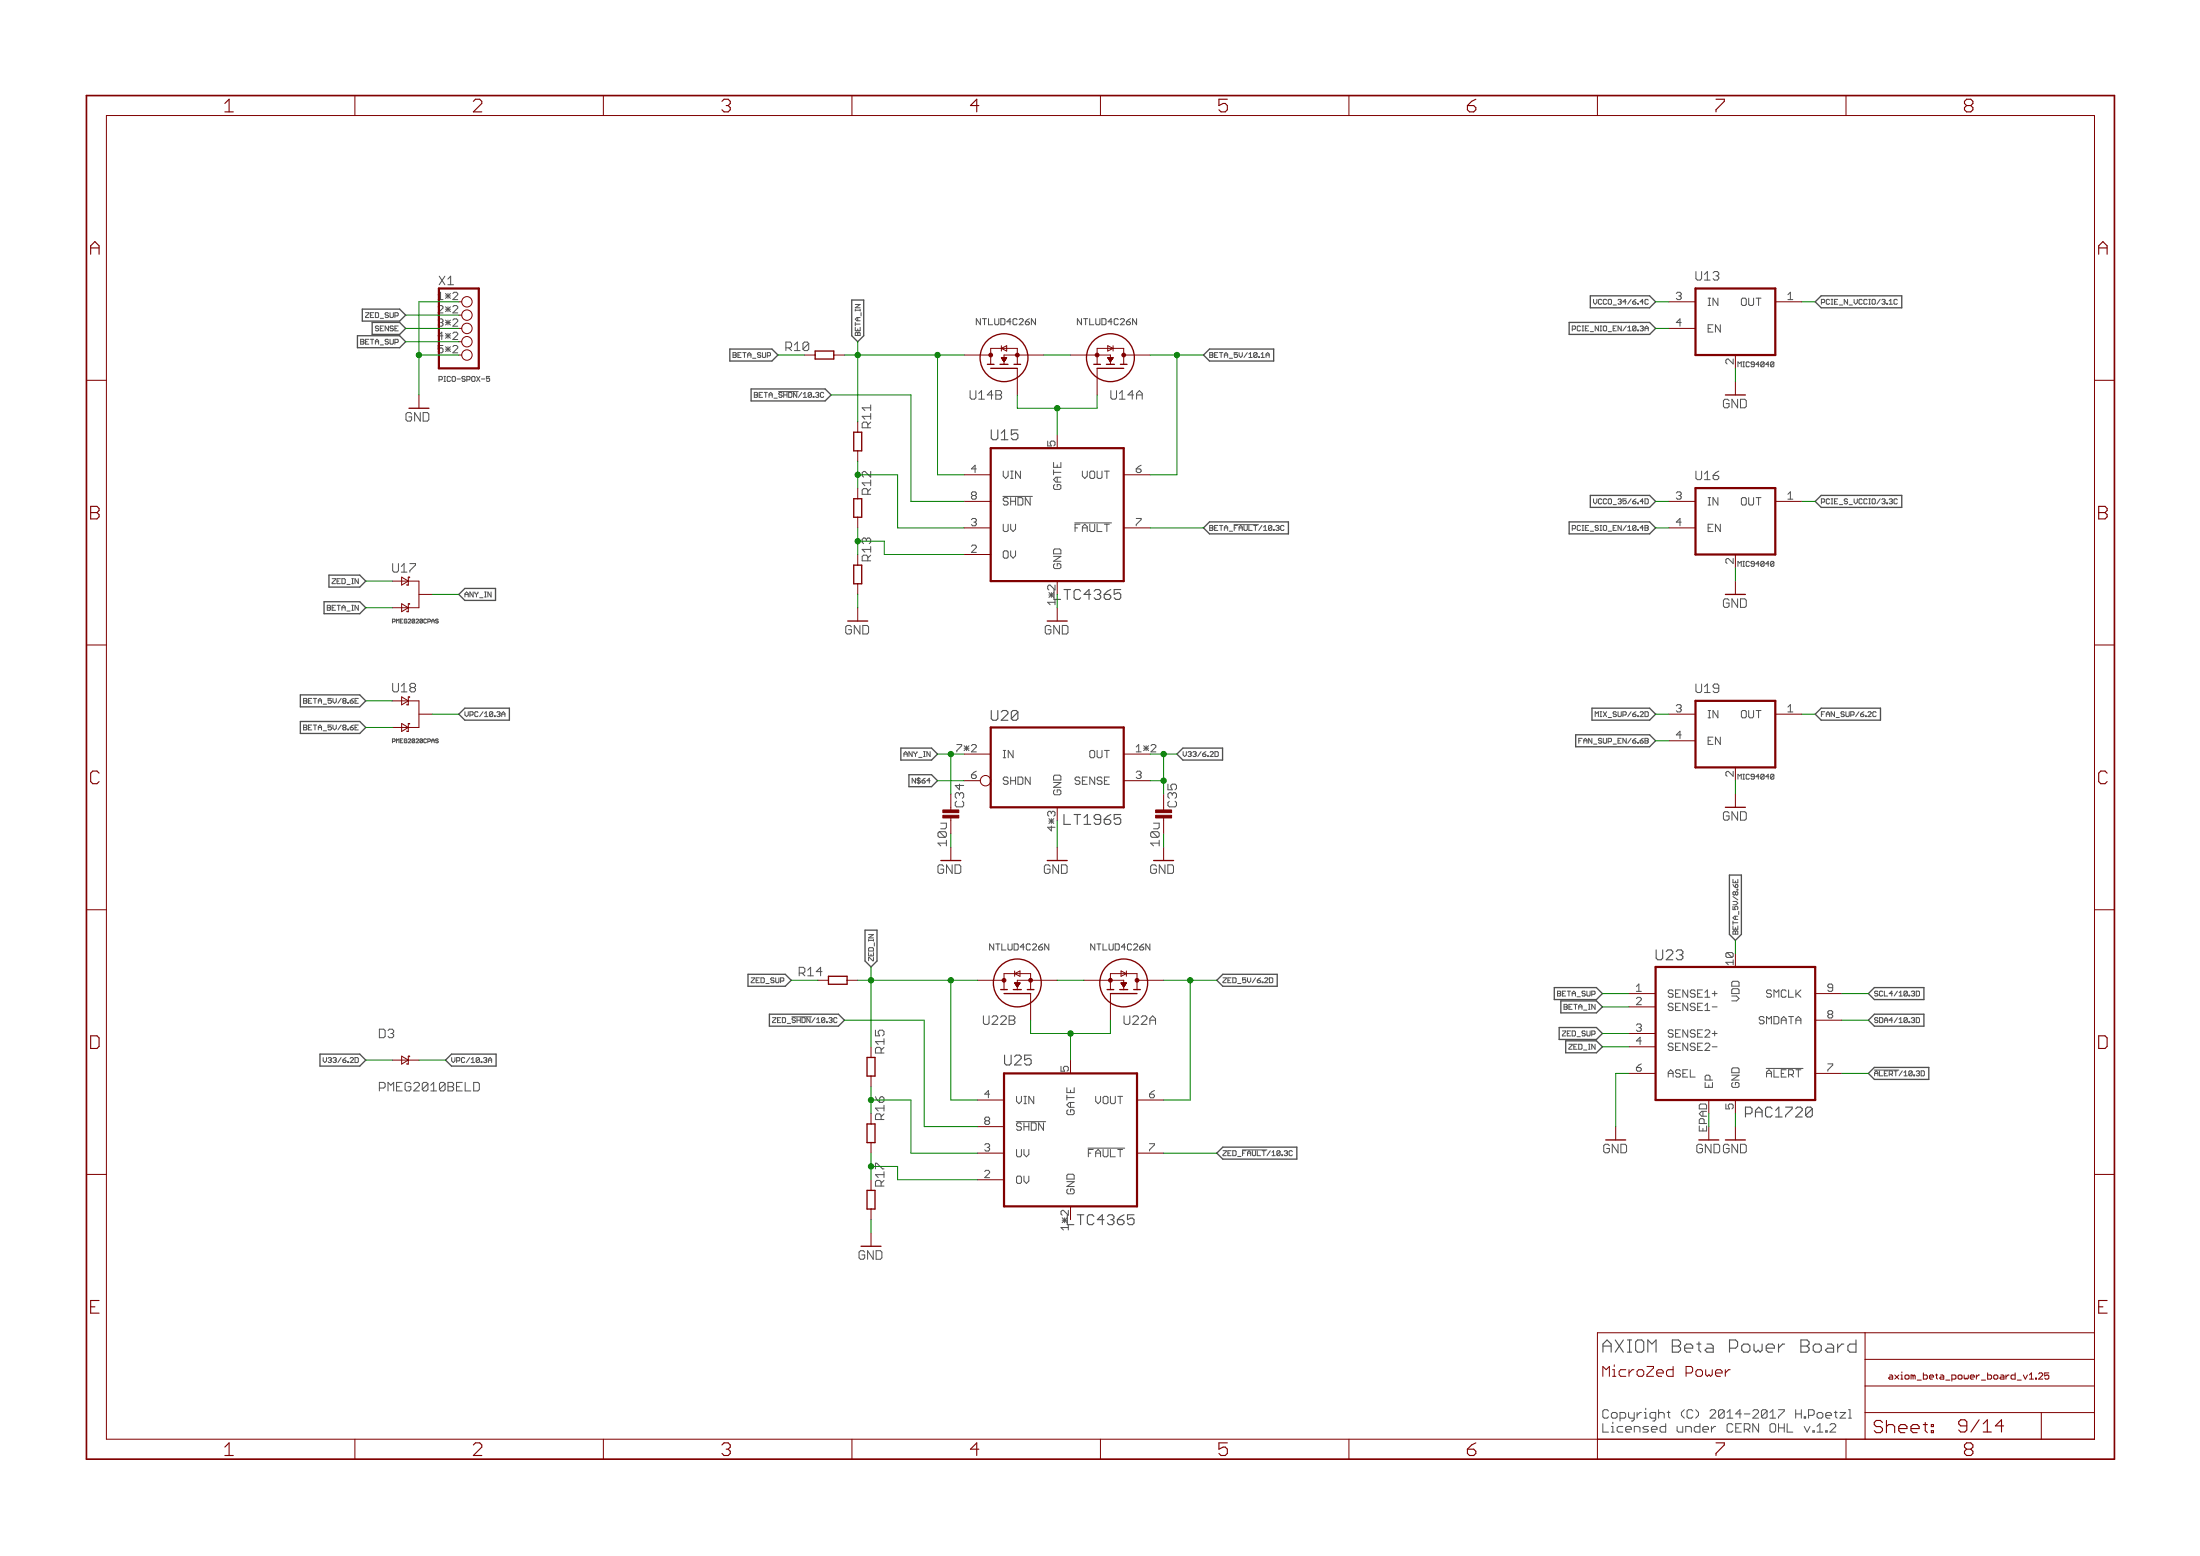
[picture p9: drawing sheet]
<svg xmlns="http://www.w3.org/2000/svg" width="420mm" height="297mm" viewBox="0 0 420 297" stroke-linecap="round" stroke-linejoin="round" font-family="sans-serif">
<path d="M351.7 256.6h.4M354.5 255.8v2.3h-1.2l-.4-.4v-.7l.4-.4h1.2" fill="none" stroke="#505050" stroke-width=".21"/>
<g fill="none" stroke="#505050" stroke-width=".19">
<path d="M361.9 57.1h.3l.2 .2M362.4 57.9l-.2 .2h-.3M92.9 71.9h.6M93.2 72.2l.3 .1v.4l-.1 .1h-.4M148.7 74.8h3.7M185.3 74.6v1.3l.2 .3h.6l.3-.3v-1.3M186.9 76.2h1.1M186.9 75.1l.6-.5v1.6M187.2 60.8v1.2l-.7-1.2v1.2M187.6 60.8h.8M188 60.8v1.2M188.8 60.8v1.2h.8"/>
<path d="M189.6 75.4h-1l.8-.8v1.6M190 60.8v1l.2 .2h.3l.3-.2v-1M190.2 74.6h.8l.3 .2v.3l-.3 .3 .3 .2v.3l-.3 .3h-.8zM190.2 75.4h.8M191.1 60.8h.6l.2 .2v.8l-.2 .2h-.6zM193.1 61.4h-.8l.6-.6v1.2M194.2 61l-.1-.2h-.4l-.2 .2v.8l.2 .2h.4l.1-.2M194.6 61l.2-.2h.4l.2 .2v.2l-.8 .8h.8M195.8 61.4h.6l.2 .4-.2 .2h-.4l-.2-.2zM196.6 60.8l-.8 .6M197.8 60.8v1.2l-.8-1.2v1.2M206.5 60.8v1.2l-.7-1.2v1.2"/>
<path d="M206.9 60.8h.8M207.3 60.8v1.2M208.1 60.8v1.2h.8M209.3 60.8v1l.2 .2h.4l.2-.2v-1M210.4 60.8h.6l.2 .2v.8l-.2 .2h-.6zM212.2 74.6v1.3l.2 .3h.6l.2-.3v-1.3M212.4 61.4h-.8l.6-.6v1.2M213.6 61l-.2-.2h-.4l-.2 .2v.8l.2 .2h.4l.2-.2M213.8 76.2h1.1M213.8 75.1l.5-.5v1.6M214 61l.1-.2h.4l.2 .2v.2l-.7 .8h.7M215.1 61.4h.6l.2 .4-.2 .2h-.4l-.2-.2z"/>
<path d="M215.9 60.8l-.8 .6M216.5 75.4h-1.1l.8-.8v1.6M217.1 60.8v1.2l-.8-1.2v1.2M217.1 76.2v-1.1l.5-.5 .5 .5v1.1M217.1 75.4h1M300.3 62.8h.5l.1-.1v-.3l-.1-.2h-.5v1M191.5 94.8h5.7M205.3 99.8h7M361.9 95.2h.3l.2 .2M362.4 96l-.2 .2h-.3M75 118.7h.3l.2-.4-.5-.1v.7M75 107.6v1.3l.3 .3h.5l.3-.3v-1.3"/>
<path d="M75.7 118.9v-.7l.2 .2 .3-.2v.7M76.5 118.6h.2M76.6 109.2h1.1M76.6 108.1l.6-.5v1.6M76.9 118.2h-.4v.7h.4M77.7 118.3l-.1-.1-.4 .1v.5l.4 .1 .1-.3h-.3M78 118.3l.1-.1 .3 .1-.4 .6h.4M78.3 107.6h1.1v.3l-1.1 1v.3M79.2 118.3l-.1-.1-.4 .1v.5M79.2 118.3l-.1 .6-.4-.1M79.2 118.3l-.5 .5M79.5 118.3l.1-.1 .3 .1-.4 .6h.4"/>
<path d="M80.7 118.3l-.1-.1-.4 .1v.5M80.7 118.3v.5l-.1 .1-.4-.1M80.7 118.3l-.5 .5M81.4 118.3l-.1-.1-.4 .1v.5l.2 .1 .3-.1M81.7 118.7h.4l.1-.4-.5-.1v.7M82.4 118.6h.5M82.4 118.9v-.5l.3-.2 .2 .2v.5M83.7 118.3l-.1-.1-.4 .1 .1 .3 .4 .1-.1 .2-.4-.1M235.7 100.2h4.6M244.8 100.3h.3l.1 .2M245.2 101.1l-.1 .2h-.3M300.3 100.9h.5l.1-.1-.1-.5h-.5v1"/>
<path d="M58 133.8h.5M58 138.9h.5M58.5 133.3h-.5v1h.5M58.5 138.4h-.5v.9h.5M75 130.5v1.3l.3 .3h.5l.3-.3v-1.3M76.6 131l.6-.5v1.6M76.6 132.1h1.1M78.5 131.3l-.2-.3v-.3l.2-.2h.6l.3 .2v.3l-.3 .3M78.5 131.3l-.2 .2v.3l.2 .3h.6l.3-.3v-.3l-.3-.2M78.5 131.3h.6M304.9 136.2l-.2-.3v.9M75 141.5h.3l.2-.3-.5-.1v.7"/>
<path d="M75.7 141.8v-.7l.2 .2 .3-.2v.7M76.5 141.4h.2M76.9 141.1h-.4v.7h.4M77.7 141.2l-.1-.1-.4 .1v.5l.4 .1 .1-.4h-.3M78 141.2l.1-.1 .3 .1-.4 .6h.4M79.2 141.2l-.4-.1-.1 .1v.5M79.2 141.2l-.1 .6-.4-.1M79.2 141.2l-.5 .5M79.5 141.2l.1-.1 .3 .1-.4 .6h.4M80.7 141.2l-.4-.1-.1 .1v.5M80.7 141.2v.5l-.1 .1-.4-.1M80.7 141.2l-.5 .5"/>
<path d="M81.4 141.2l-.1-.1-.4 .1v.5l.2 .1 .3-.1M81.7 141.5l.5-.1-.1-.3h-.4v.7M82.4 141.8v-.5l.3-.2 .2 .2v.5M82.4 141.4h.5M83.7 141.2l-.1-.1-.4 .1 .1 .2 .4 .1-.1 .3-.4-.1M301.5 141.4h.3M302.2 140.9h-.7v1M331 167.9v.6M331.9 167.9v.6M72.5 196.5h.8l.3 .2v1.1l-.3 .3h-.8zM74.1 196.7l.3-.2h.5l.3 .2v.3l-.3 .3M74.6 197.3h.3"/>
<path d="M74.9 197.3l.3 .2v.3l-.3 .3h-.5l-.3-.3M151.2 194.1h3.8M187.8 193.9v1.4l.3 .3h.5l.3-.3v-1.4M189.5 194.2l.2-.3h.6l.2 .3v.3l-1 1.1h1M189.8 180.2v1.2l-.8-1.2v1.2M190.2 180.2h.7M190.6 180.2v1.2M191.1 194.2l.3-.3h.5l.3 .3v.3l-1.1 1.1h1.1M191.3 180.2v1.2h.8M192.5 180.2v1l.2 .2h.4l.2-.2v-1M192.7 193.9h.8l.3 .3v.3l-.3 .3 .3 .2v.3l-.3 .3h-.8zM192.7 194.8h.8"/>
<path d="M193.7 180.2h.6l.2 .2v.8l-.2 .2h-.6zM195.6 180.8h-.8l.6-.6v1.2M196.8 180.4l-.2-.2h-.4l-.2 .2v.8l.2 .2h.4l.2-.2M197.2 180.4l.2-.2h.4l.2 .2v.2l-.8 .8h.8M198.4 180.8h.5l.2 .4-.2 .2h-.4l-.1-.2zM199.1 180.2l-.7 .6M200.3 180.2v1.2l-.8-1.2v1.2M209.1 180.2v1.2l-.8-1.2v1.2M209.5 180.2h.7M209.9 180.2v1.2M210.7 180.2v1.2h.7M211.8 180.2v1l.2 .2h.4l.2-.2v-1"/>
<path d="M213 180.2h.6l.2 .2v.8l-.2 .2h-.6zM214.7 193.9v1.4l.2 .3h.6l.3-.3v-1.4M214.9 180.8h-.7l.5-.6v1.2M216.1 180.4l-.2-.2h-.4l-.2 .2v.8l.2 .2h.4l.2-.2M216.3 194.2l.3-.3h.5l.3 .3v.3l-1.1 1.1h1.1M216.5 180.4l.2-.2h.4l.2 .2v.2l-.8 .8h.8M217.7 180.8h.5l.2 .4-.2 .2h-.4l-.1-.2zM218 194.2l.2-.3h.6l.2 .3v.3l-1 1.1h1M218.4 180.2l-.7 .6M219.6 180.2v1.2l-.8-1.2v1.2M219.6 195.6v-1.1l.5-.6 .6 .6v1.1M219.6 194.8h1.1"/>
<path d="M72.5 207.7h.8l.3-.2v-.6l-.3-.3h-.8v1.7M74.1 208.3v-1.7l.5 .6 .6-.6v1.7M75.7 207.5h.6M76.8 206.6h-1.1v1.7h1.1M78.5 206.9l-.3-.3h-.6l-.2 .3v1.1l.2 .3h.6l.3-.3v-.5h-.6M79 206.9l.3-.3h.5l.3 .3v.3l-1.1 1.1h1.1M81.7 206.9l-.3-.3h-.5l-.3 .3v1.1M81.7 206.9v1.1l-.3 .3h-.5l-.3-.3M81.7 206.9l-1.1 1.1M82.3 208.3h1.1M82.3 207.2l.5-.6v1.7M85 206.9l-.3-.3h-.5l-.3 .3v1.1"/>
<path d="M85 206.9v1.1l-.3 .3h-.5l-.3-.3M85 206.9l-1.1 1.1M85.6 206.6h.8l.2 .3v.3l-.2 .3 .2 .2v.3l-.2 .3h-.8zM85.6 207.5h.8M87.2 207.5h.5M88.3 206.6h-1.1v1.7h1.1M88.8 206.6v1.7h1.1M90.5 206.6h.8l.2 .3v1.1l-.2 .3h-.8zM194.1 214.1h5.6M207.8 219.2h7M237.3 219.5h4.7M246.7 219.7l.1 .1"/>
<path d="M337.3 204h7M358 204.3h4.6M246.8 220.5l-.1 .1M347 272.3l.6-.5v1.6M347 273.4h1.1M348.7 270.5l.3 .2h.5M348.7 269.9l.3-.3h.5l.3 .3v.3h-1.1M348.7 273.1h.3v.3h-.3zM349.5 272l.3-.2h.5l.3 .2v.3l-1.1 1.1h1.1M350.3 269.6h.6M350.6 269.4v1.1l.3 .2M351.4 269.6h1.1l-1.1 1.1h1.1"/>
<path d="M353 270.7h.6M353 269.1h.3v1.6"/>
</g>
<g fill="none" stroke="#505050" stroke-width=".25">
<path d="M69.2 59h7.1l1.2 1.2-1.2 1.1h-7.1zM162.7 57.3h2.3v6.8l-1.2 1.1-1.1-1.1zM303.7 56.5h11.3l1.2 1.1-1.2 1.2h-11.3zM346.7 57.6l1.1-1.1h15.4v2.3h-15.4zM68.3 64.1h8l1.2 1.1-1.2 1.2h-8zM71.1 61.6h5.2l1.2 1.1-1.2 1.1h-5.2zM139.4 66.6h8l1.2 1.2-1.2 1.1h-8zM143.4 74.3h14.2l1.1 1.1-1.1 1.1h-14.2zM229.8 67.8l1.2-1.2h12.2v2.3h-12.2zM299.7 61.6h15.3l1.2 1.1-1.2 1.1h-15.3zM299.7 99.6h15.3l1.2 1.2-1.2 1.1h-15.3zM303.7 94.6h11.3l1.2 1.1-1.2 1.2h-11.3z"/>
<path d="M347.8 94.6h15.4v2.3h-15.4l-1.1-1.2zM61.9 114.9h6.8l1.1 1.1-1.1 1.2h-6.8zM62.8 109.8h5.9l1.1 1.1-1.1 1.2h-5.9zM87.6 113.5l1.2-1.2h5.8v2.3h-5.8zM229.8 100.8l1.2-1.2h15.1v2.3h-15.1zM57.4 132.7h11.3l1.1 1.1-1.1 1.1h-11.3zM57.4 137.7h11.3l1.1 1.2-1.1 1.1h-11.3zM88.8 135.2h8.5v2.3h-8.5l-1.2-1.2zM304 135.2h11l1.2 1.1-1.2 1.2h-11zM347.8 135.2h11.3v2.3h-11.3l-1.1-1.2zM172 142.8h5.9l1.1 1.2-1.1 1.1h-5.9zM173.6 147.9h4.3l1.1 1.1-1.1 1.2h-4.3z"/>
<path d="M225.9 142.8h7.6v2.3h-7.6l-1.1-1.1zM300.9 140.3h14.1l1.2 1.1-1.2 1.2h-14.1zM165.2 177.6h2.3v5.9l-1.2 1.1-1.1-1.1zM330.3 167h2.3v11.4l-1.2 1.1-1.1-1.1zM142.9 186h7.1l1.1 1.1-1.1 1.2h-7.1zM146.9 193.6h13.2l1.2 1.2-1.2 1.1h-13.2zM233.5 186h10.4v2.3h-10.4l-1.1-1.2zM296.8 188.5h8.1l1.1 1.2-1.1 1.1h-8.1zM297.8 196.2h7.1l1.1 1.1-1.1 1.1h-7.1zM298.1 191.1h6.8l1.1 1.1-1.1 1.2h-6.8zM299 198.7h5.9l1.1 1.1-1.1 1.2h-5.9zM356.8 189.7l1.2-1.2h9.4v2.3h-9.4z"/>
<path d="M356.8 194.8l1.2-1.2h9.4v2.3h-9.4zM61.1 201.2h7.6l1.1 1.2-1.1 1.1h-7.6zM85.1 202.4l1.1-1.2h8.5v2.3h-8.5zM356.8 204.9l1.2-1.1h10.4v2.3h-10.4zM232.4 220.1l1.1-1.1h14.2v2.3h-14.2z"/>
</g>
<g fill="none" stroke="#800000" stroke-width=".19">
<path d="M67.8 18.2v3.9M115.2 18.2v3.9M162.7 18.2v3.9M210.2 18.2v3.9M257.6 18.2v3.9M305.1 18.2v3.9M352.6 18.2v3.9M20.3 22.1h379.7v252.6h-379.7zM318.7 57.6h5.1M339 57.6h5.1M16.5 72.6h3.8M80 75.4v2.5"/>
<path d="M153.6 67.8h2.1M159.2 67.8h2.1M184.1 67.8h5.1M189.2 69.6v-3.1h5.1v3.1M191.2 68.3h1.1l-.6 .7zM191.2 66v1M191.2 66.5l1.1-.5v1zM191.3 68.3h.9M191.3 68.4h.9M191.4 68.5h.7M191.4 68.6h.7M191.5 68.6h.5"/>
<path d="M191.5 68.7h.5M191.6 68.7h.3M191.6 68.8h.3M191.6 68.9h.3M191.7 68.9h.1M191.7 69h.1M194.3 70.3v5.1M199.4 67.8h-7.7v1.8M204.4 67.8h7.7v1.8M209.5 69.6v-3.1h5.1v3.1M209.5 70.3v5.1M211.6 66l1 .5-1 .5z"/>
<path d="M211.6 68.3h1l-.5 .7zM211.6 68.3h1M211.6 68.4h.9M211.7 68.5h.7M211.8 68.6h.6M211.8 68.6h.5M211.8 68.7h.5M211.9 68.7h.4M211.9 68.8h.3M212 68.9h.2M212 68.9h.1M212 69h.1"/>
<path d="M212.1 69h.1M212.6 66v1M214.6 67.8h5.1M318.7 62.7h5.1M331.4 67.8v2.5M331.4 72.9v2.5M400 72.6h3.8M163.8 80.5v2M163.8 86.1v2M163.8 93.2v2M163.8 98.7v2.1M184.1 95.7h5.1"/>
<path d="M184.1 90.6h5.1M201.9 83v2.6M214.6 90.6h5.1M318.7 95.7h5.1M339 95.7h5.1M74.9 110.9h5.1v5.1h-5.1M76.7 115.3l1.3 .7-1.3 .8zM76.7 110.2l1.3 .7-1.3 .8zM78.2 110.3v-.1h-.2v1.5h-.3v-.1M78.2 115.4v-.1h-.2v1.5h-.3v-.2M80 113.5h2.5M163.8 105.9v2"/>
<path d="M163.8 111.4v2.1M163.8 116v2.6M184.1 100.8h5.1M184.1 105.9h5.1M201.9 116v2.6M214.6 100.8h5.1M318.7 100.8h5.1M331.4 105.9v2.5M331.4 110.9v2.6M16.5 123.1h3.8M74.9 133.8h5.1v5.1h-5.1M76.7 133l1.3 .8-1.3 .8z"/>
<path d="M76.7 138.1l1.3 .8-1.3 .7zM78.2 133.2v-.2h-.2v1.6h-.3v-.2M78.2 138.2v-.1h-.2v1.5h-.3v-.1M80 136.3h2.5M318.7 136.3h5.1M339 136.3h5.1M400 123.1h3.8M184.1 144h5.1M184.1 149h3.1M214.6 144h5.1M214.6 149h5.1M318.7 141.4h5.1"/>
<path d="M331.4 146.5v2.5M331.4 151.6v2.5M16.5 173.7h3.8M181.6 161.7v2.6M201.9 161.7v2.6M222.2 161.7v2.6M400 173.7h3.8M156.2 187.1h2M161.8 187.1h2M166.3 199.8v2.1M186.7 187.1h5M191.7 188.9v-3h5.1v3"/>
<path d="M193.8 187.6h1l-.5 .8zM193.8 185.4v1M193.8 185.9l1-.5v1zM193.8 187.7h1M193.8 187.7h.9M193.9 187.8h.8M193.9 187.9h.7M194 187.9h.6M194 188h.6M194.1 188.1h.4M194.1 188.2h.4M194.1 188.2h.3"/>
<path d="M194.2 188.3h.2M194.2 188.3h.1M194.3 188.4h.1M196.8 189.7v5.1M201.9 187.1h-7.6v1.8M207 187.1h7.6v1.8M212.1 188.9v-3h5v3M212.1 189.7v5.1M214.1 185.4l1 .5-1 .5zM214.1 187.6h1l-.5 .8zM214.2 187.8h.8M214.3 188h.6"/>
<path d="M214.4 188.1h.4M214.4 188.2h.4M214.5 188.2h.2M214.5 188.3h.2M214.6 188.3h.1M214.6 188.4h.1M214.7 188.3h-.2M214.8 188.1h-.4M214.9 187.9h-.6M215 187.9h-.8M215.1 187.7h-.9M215.1 187.7h-1"/>
<path d="M215.1 185.4v1M217.1 187.1h5.1M311.1 189.7h5.1M311.1 192.2h5.1M311.1 197.3h5.1M311.1 199.8h5.1M346.7 189.7h5M346.7 194.8h5M74.9 202.4h5.1M76.7 201.6l1.3 .8-1.3 .7zM78.2 201.7v-.1h-.2v1.5h-.3v-.1M166.3 205.4v2.1"/>
<path d="M166.3 212.5v2.1M166.3 218.1v2M186.7 215.1h5M186.7 210h5M204.4 202.4v2.5M217.1 210h5.1M308.6 215.1v2.5M311.1 204.9h5.1M326.3 215.1v2.5M331.4 210v2.5M331.4 215.1v2.5M346.7 204.9h5"/>
<path d="M16.5 224.2h3.8M166.3 225.2v2M166.3 230.8v2M166.3 235.4v2.5M186.7 220.1h5M186.7 225.2h5M217.1 220.1h5.1M400 224.2h3.8M356.2 254.4v20.3M356.2 259.5h43.8M400 254.4h-94.9v24.2M67.8 274.7v3.9"/>
<path d="M115.2 274.7v3.9M162.7 274.7v3.9M210.2 274.7v3.9M257.6 274.7v3.9M330.4 261.5h-.3l-.6 .6M352.6 274.7v3.9M356.2 269.7h43.8M356.2 264.6h43.8M389.5 262.1h.4l.2 .4-.8 .8h.8M389.8 269.7v5M391.3 262.1h-.8v.6l.4-.2 .4 .2v.4l-.2 .2h-.4l-.2-.2"/>
<circle cx="89.2" cy="57.6" r=".99"/>
<circle cx="89.2" cy="60.2" r=".99"/>
<circle cx="89.2" cy="62.7" r=".99"/>
<circle cx="89.2" cy="65.2" r=".99"/>
<circle cx="89.2" cy="67.8" r=".99"/>
<circle cx="188.2" cy="149" r=".99"/>
</g>
<path d="M83.8 55.1h7.6v15.2h-7.6zM323.8 55.1h15.2v12.7h-15.2zM189.2 85.6h25.4v25.3h-25.4zM323.8 93.2h15.2v12.7h-15.2zM189.2 138.9h25.4v15.2h-25.4zM323.8 133.8h15.2v12.7h-15.2zM316.2 184.6h30.5v25.4h-30.5zM191.7 204.9h25.4v25.4h-25.4z" fill="none" stroke="#800000" stroke-width=".42"/>
<path d="M359.5 271.5l-.4-.3h-.8l-.4 .3v.4l.4 .4h.8l.4 .4v.4l-.4 .4h-.8l-.4-.4M360.3 271.2v2.3M360.3 272.3l.4-.4h.8l.3 .4v1.2M362.6 272.7h1.6v-.4l-.4-.4h-.8l-.4 .4v.8l.4 .4h.8M365 272.7h1.5v-.4l-.4-.4h-.7l-.4 .4v.8l.4 .4h.7M367.3 271.9h.8M367.7 271.5v1.6l.4 .4M368.9 271.9h.4v.4h-.4zM368.9 273.1h.4v.4h-.4z" fill="none" stroke="#800000" stroke-width=".21"/>
<path d="M16.5 18.2h387.3v260.4h-387.3z" fill="none" stroke="#800000" stroke-width=".32"/>
<g fill="none" stroke="#800000" stroke-width=".25">
<path d="M155.7 67h3.5v1.5h-3.5zM188.6 69.6h1.2M189.2 70.3h5.1M191 69.6h1.5M193.7 69.6h1.2M208.9 69.6h1.3M209.5 70.3h5.1M211.3 69.6h1.5M214 69.6h1.2M163 82.5h1.6v3.6h-1.6zM163 95.2h1.6v3.5h-1.6zM163 107.9h1.6v3.5h-1.6z"/>
<path d="M158.2 186.4h3.6v1.5h-3.6zM191.1 188.9h1.3M191.7 189.7h5.1M193.5 188.9h1.6M196.2 188.9h1.3M211.4 188.9h1.3M212.1 189.7h5M213.8 188.9h1.6M216.5 188.9h1.3M165.6 201.9h1.5v3.5h-1.5zM165.6 214.6h1.5v3.5h-1.5zM165.6 227.2h1.5v3.6h-1.5z"/>
<circle cx="191.7" cy="68.3" r="4.6"/>
<circle cx="212.1" cy="68.3" r="4.6"/>
<circle cx="194.3" cy="187.6" r="4.6"/>
<circle cx="214.6" cy="187.6" r="4.6"/>
</g>
<g fill="#800000" stroke="#800000" stroke-width=".19">
<circle cx="209.5" cy="67.8" r=".36"/>
<circle cx="214.6" cy="67.8" r=".36"/>
<circle cx="194.3" cy="67.8" r=".36"/>
<circle cx="189.2" cy="67.8" r=".36"/>
<circle cx="212.1" cy="187.1" r=".36"/>
<circle cx="217.1" cy="187.1" r=".36"/>
<circle cx="196.8" cy="187.1" r=".36"/>
<circle cx="191.7" cy="187.1" r=".36"/>
</g>
<g fill="#800000" stroke="#800000" stroke-width=".19">
<path d="M180.1 155.6h3v.5h-3z"/>
<path d="M180.1 154.6h3v.5h-3z"/>
<path d="M220.7 155.6h3.1v.5h-3.1z"/>
<path d="M220.7 154.6h3.1v.5h-3.1z"/>
</g>
<g fill="none" stroke="#008000" stroke-width=".19">
<path d="M87.6 57.6h-7.6v17.8M316.2 57.6h2.5M344.1 57.6h2.6M77.5 62.7h10.1M77.5 65.2h10.1M77.5 60.2h10.1M80 67.8h7.6M148.6 67.8h5M158.7 75.4h15.3v20.3h10.1M161.3 67.8h22.8M163.8 65.2v15.3M179 67.8v22.8h5.1"/>
<path d="M194.3 75.4v2.5h15.2v-2.5M199.4 67.8h5M201.9 77.9v5.1M219.7 67.8h10.1M224.8 67.8v22.8h-5.1M316.2 62.7h2.5M331.4 70.3v2.6M163.8 88.1v2.5h7.6v10.2h12.7M316.2 95.7h2.5M344.1 95.7h2.6M69.8 116h5.1M69.8 110.9h5.1"/>
<path d="M82.5 113.5h5.1M163.8 100.8v2.5h5.1v2.6h15.2M163.8 113.5v2.5M201.9 113.5v2.5M219.7 100.8h10.1M316.2 100.8h2.5M331.4 108.4v2.5M69.8 133.8h5.1M69.8 138.9h5.1M82.5 136.3h5.1M316.2 136.3h2.5M344.1 136.3h2.6"/>
<path d="M179 144h5.1M179 149h5.1M181.6 144v7.6M201.9 156.7v5M219.7 144h5.1M222.2 144v5h-2.5M316.2 141.4h2.5M331.4 149v2.6M331.4 179.5v2.6M151.1 187.1h5.1M161.3 194.8h15.2v20.3h10.2M163.8 187.1h22.9"/>
<path d="M166.3 184.6v15.2M181.6 187.1v22.9h5.1M196.8 194.8v2.5h15.3v-2.5M201.9 187.1h5.1M204.4 197.3v5.1M222.2 187.1h10.2M227.3 187.1v22.9h-5.1M306 189.7h5.1M306 197.3h5.1M306 192.2h5.1M306 199.8h5.1M351.7 189.7h5.1"/>
<path d="M351.7 194.8h5.1M69.8 202.4h5.1M80 202.4h5.1M166.3 207.5v2.5h7.7v10.1h12.7M311.1 204.9h-2.5v10.2M331.4 212.5v2.6M351.7 204.9h5.1M166.3 220.1v2.6h5.1v2.5h15.3M166.3 232.8v2.6M222.2 220.1h10.2"/>
</g>
<g fill="#008000" stroke="#008000" stroke-width=".19">
<circle cx="80" cy="67.8" r=".51"/>
<circle cx="179" cy="67.8" r=".51"/>
<circle cx="163.8" cy="67.8" r=".51"/>
<circle cx="181.6" cy="187.1" r=".51"/>
<circle cx="166.3" cy="187.1" r=".51"/>
<circle cx="181.6" cy="144" r=".51"/>
<circle cx="201.9" cy="77.9" r=".51"/>
<circle cx="224.8" cy="67.8" r=".51"/>
<circle cx="204.4" cy="197.3" r=".51"/>
<circle cx="227.3" cy="187.1" r=".51"/>
<circle cx="163.8" cy="90.6" r=".51"/>
<circle cx="163.8" cy="103.3" r=".51"/>
<circle cx="166.3" cy="210" r=".51"/>
<circle cx="166.3" cy="222.7" r=".51"/>
<circle cx="222.2" cy="144" r=".51"/>
<circle cx="222.2" cy="149" r=".51"/>
</g>
<g font-size="3.7" fill="#800000">
<text x="42.9" y="21.4">1</text>
<text x="90.3" y="21.4">2</text>
<text x="137.8" y="21.4">3</text>
<text x="185.3" y="21.4">4</text>
<text x="232.7" y="21.4">5</text>
<text x="280.2" y="21.4">6</text>
<text x="327.6" y="21.4">7</text>
<text x="375.1" y="21.4">8</text>
<text x="17.2" y="48.6">A</text>
<text x="400.7" y="48.6">A</text>
<text x="17.2" y="99.2">B</text>
<text x="400.7" y="99.2">B</text>
<text x="17.1" y="149.7">C</text>
<text x="400.6" y="149.7">C</text>
<text x="17" y="200.2">D</text>
<text x="400.5" y="200.2">D</text>
<text x="17.3" y="250.8">E</text>
<text x="400.7" y="250.8">E</text>
<text x="42.9" y="277.9">1</text>
<text x="90.3" y="277.9">2</text>
<text x="137.8" y="277.9">3</text>
<text x="185.3" y="277.9">4</text>
<text x="232.7" y="277.9">5</text>
<text x="280.2" y="277.9">6</text>
<text x="327.6" y="277.9">7</text>
<text x="375.1" y="277.9">8</text>
</g>
<text font-size="3.6" fill="#505050" x="306" y="258.2">AXIOM Beta Power Board</text>
<text font-size="3.6" fill="#800000" x="374" y="273.5">9/14</text>
<g font-size="2.9" fill="#505050">
<text x="189.2" y="84">U15</text>
<text x="201.7" y="114.5">LTC4365</text>
<text x="189.2" y="137.6">U20</text>
<text x="203.7" y="157.5">LT1965</text>
<text x="316.2" y="183.3">U23</text>
<text x="191.7" y="203.4">U25</text>
<text x="333.4" y="213.3">PAC1720</text>
<text x="204.2" y="233.9">LTC4365</text>
</g>
<text font-size="2.9" fill="#800000" x="306" y="262.8">MicroZed Power</text>
<g font-size="2.5" fill="#505050">
<text x="323.8" y="53.5">U13</text>
<text x="83.8" y="54.4">X1</text>
<text x="150" y="67">R10</text>
<text x="166.4" y="81.7" transform="rotate(-90 166.4 81.7)">R11</text>
<text x="323.8" y="91.6">U16</text>
<text x="323.8" y="132.3">U19</text>
<text x="152.6" y="186.4">R14</text>
<text x="168.9" y="201.1" transform="rotate(-90 168.9 201.1)">R15</text>
<text x="306" y="270.8">Copyright (C) 2014-2017 H.Poetzl</text>
<text x="306" y="273.5">Licensed under CERN OHL v.1.2</text>
</g>
<g font-size="2.5" fill="#800000">
<text x="328.3" y="77.9">GND</text>
<text x="77.5" y="80.5">GND</text>
<text x="328.3" y="116">GND</text>
<text x="160.6" y="121.1">GND</text>
<text x="198.7" y="121.1">GND</text>
<text x="184.1" y="154.1" transform="rotate(-90 184.1 154.1)">C34</text>
<text x="328.3" y="156.7">GND</text>
<text x="179.1" y="166.8">GND</text>
<text x="199.4" y="166.8">GND</text>
<text x="219.7" y="166.8">GND</text>
<text x="305.4" y="220.1">GND</text>
<text x="323.2" y="220.1">GNDGND</text>
<text x="163.2" y="240.5">GND</text>
</g>
<g font-size="2.5" fill="#008000">
<text x="166.4" y="94.4" transform="rotate(-90 166.4 94.4)">R12</text>
<text x="166.4" y="107.1" transform="rotate(-90 166.4 107.1)">R13</text>
<text x="224.8" y="154.1" transform="rotate(-90 224.8 154.1)">C35</text>
<text x="180.8" y="161.4" transform="rotate(-90 180.8 161.4)">10u</text>
<text x="221.5" y="161.4" transform="rotate(-90 221.5 161.4)">10u</text>
<text x="168.9" y="213.8" transform="rotate(-90 168.9 213.8)">R16</text>
<text x="168.9" y="226.5" transform="rotate(-90 168.9 226.5)">R17</text>
</g>
<g font-size="2.1" fill="#800000">
<text x="84" y="57.3">1*2</text>
<text x="84" y="59.8">2*2</text>
<text x="84" y="64.9">4*2</text>
<text x="84" y="67.4">5*2</text>
<text x="201.6" y="115.1" transform="rotate(-90 201.6 115.1)">1*2</text>
<text x="201.6" y="158.3" transform="rotate(-90 201.6 158.3)">4*3</text>
<text x="331.1" y="184.2" transform="rotate(-90 331.1 184.2)">10</text>
<text x="204.1" y="234.4" transform="rotate(-90 204.1 234.4)">1*2</text>
</g>
<g font-size="2.1" fill="#505050">
<text x="320.1" y="57.3">3</text>
<text x="326.2" y="58.4">IN</text>
<text x="332.1" y="58.4">OUT</text>
<text x="341.4" y="57.3">1</text>
<text x="84" y="62.3">3*2</text>
<text x="320.1" y="62.3">4</text>
<text x="326.2" y="63.5">EN</text>
<text x="331.1" y="69.5" transform="rotate(-90 331.1 69.5)">2</text>
<text x="201.6" y="85.2" transform="rotate(-90 201.6 85.2)">5</text>
<text x="185.5" y="95.4">8</text>
<text x="185.5" y="90.3">4</text>
<text x="191.5" y="91.4">VIN</text>
<text x="202.7" y="93.7" transform="rotate(-90 202.7 93.7)">GATE</text>
<text x="206.2" y="91.4">VOUT</text>
<text x="216.9" y="90.3">6</text>
<text x="320.1" y="95.4">3</text>
<text x="341.4" y="95.4">1</text>
<text x="185.5" y="100.4">3</text>
<text x="191.5" y="96.5">SHDN</text>
<text x="191.5" y="101.5">UV</text>
<text x="205.5" y="101.5">FAULT</text>
<text x="216.9" y="100.4">7</text>
<text x="320.1" y="100.4">4</text>
<text x="326.2" y="96.5">IN</text>
<text x="326.2" y="101.5">EN</text>
<text x="332.1" y="96.5">OUT</text>
<text x="185.5" y="105.5">2</text>
<text x="191.5" y="106.6">OV</text>
<text x="331.1" y="107.6" transform="rotate(-90 331.1 107.6)">2</text>
<text x="202.7" y="108.6" transform="rotate(-90 202.7 108.6)">GND</text>
<text x="320.1" y="136">3</text>
<text x="326.2" y="137.1">IN</text>
<text x="332.1" y="137.1">OUT</text>
<text x="341.4" y="136">1</text>
<text x="183.1" y="143.6">7*2</text>
<text x="216.9" y="143.6">1*2</text>
<text x="320.1" y="141.1">4</text>
<text x="326.2" y="142.2">EN</text>
<text x="185.5" y="148.7">6</text>
<text x="191.5" y="144.7">IN</text>
<text x="191.5" y="149.8">SHDN</text>
<text x="205.2" y="149.8">SENSE</text>
<text x="207.7" y="144.7">OUT</text>
<text x="216.9" y="148.7">3</text>
<text x="331.1" y="148.2" transform="rotate(-90 331.1 148.2)">2</text>
<text x="202.7" y="151.8" transform="rotate(-90 202.7 151.8)">GND</text>
<text x="312.5" y="191.9">2</text>
<text x="312.5" y="189.3">1</text>
<text x="318.5" y="190.4">SENSE1+</text>
<text x="332.2" y="191.7" transform="rotate(-90 332.2 191.7)">VDD</text>
<text x="337.1" y="190.4">SMCLK</text>
<text x="349" y="189.3">9</text>
<text x="312.5" y="196.9">3</text>
<text x="318.5" y="193">SENSE1-</text>
<text x="335.3" y="195.5">SMDATA</text>
<text x="349" y="194.4">8</text>
<text x="312.5" y="199.5">4</text>
<text x="318.5" y="198">SENSE2+</text>
<text x="318.5" y="200.6">SENSE2-</text>
<text x="188.1" y="209.6">4</text>
<text x="204.1" y="204.6" transform="rotate(-90 204.1 204.6)">5</text>
<text x="219.5" y="209.6">6</text>
<text x="312.5" y="204.6">6</text>
<text x="318.5" y="205.7">ASEL</text>
<text x="327.1" y="207.6" transform="rotate(-90 327.1 207.6)">EP</text>
<text x="332.2" y="207.6" transform="rotate(-90 332.2 207.6)">GND</text>
<text x="337.5" y="205.7">ALERT</text>
<text x="349" y="204.6">7</text>
<text x="188.1" y="214.7">8</text>
<text x="194.1" y="215.8">SHDN</text>
<text x="194.1" y="210.7">VIN</text>
<text x="205.2" y="213" transform="rotate(-90 205.2 213)">GATE</text>
<text x="208.8" y="210.7">VOUT</text>
<text x="331.1" y="211.7" transform="rotate(-90 331.1 211.7)">5</text>
<text x="188.1" y="219.8">3</text>
<text x="194.1" y="220.9">UV</text>
<text x="208.1" y="220.9">FAULT</text>
<text x="219.5" y="219.8">7</text>
<text x="188.1" y="224.9">2</text>
<text x="194.1" y="226">OV</text>
<text x="205.2" y="228" transform="rotate(-90 205.2 228)">GND</text>
</g>
<text font-size="2.1" fill="#008000" x="326" y="216.1" transform="rotate(-90 326 216.1)">EPAD</text>
<text font-size="1.8" fill="#800000" x="360.6" y="263.3">axiom_beta_power_board_v1.25</text>
<g font-size="1.4" fill="#505050">
<text x="304.7" y="58.1">VCCO_34/6.4C</text>
<text x="347.8" y="58.1">PCIE_N_VCCIO/3.1C</text>
<text x="69.1" y="65.7">BETA_SUP</text>
<text x="69.8" y="60.7">ZED_SUP</text>
<text x="71.7" y="63.2">SENSE</text>
<text x="164.3" y="64.1" transform="rotate(-90 164.3 64.1)">BETA_IN</text>
<text x="301.3" y="63.2">PCIE_NIO_EN/10.3A</text>
<text x="140.2" y="68.3">BETA_SUP</text>
<text x="231" y="68.3">BETA_5V/10.1A</text>
<text x="331.9" y="70.1">MIC94040</text>
<text x="83.8" y="72.8">PICO-SPOX-5</text>
<text x="144.4" y="75.9">BETA_SHDN/10.3C</text>
<text x="231" y="101.3">BETA_FAULT/10.3C</text>
<text x="301.4" y="101.3">PCIE_SIO_EN/10.4B</text>
<text x="304.6" y="96.2">VCCO_35/6.4D</text>
<text x="347.8" y="96.2">PCIE_S_VCCIO/3.3C</text>
<text x="63.5" y="111.5">ZED_IN</text>
<text x="88.8" y="114">ANY_IN</text>
<text x="331.9" y="108.1">MIC94040</text>
<text x="62.8" y="116.5">BETA_IN</text>
<text x="58.8" y="134.3">BETA_5V/8.6E</text>
<text x="88.8" y="136.8">VPC/10.3A</text>
<text x="305.1" y="136.8">MIX_SUP/6.2D</text>
<text x="347.8" y="136.8">FAN_SUP/6.2C</text>
<text x="58.8" y="139.4">BETA_5V/8.6E</text>
<text x="302.3" y="141.9">FAN_SUP_EN/6.6B</text>
<text x="172.8" y="144.5">ANY_IN</text>
<text x="174.1" y="149.5">N$64</text>
<text x="225.9" y="144.5">V33/6.2D</text>
<text x="331.9" y="148.8">MIC94040</text>
<text x="331.9" y="178.4" transform="rotate(-90 331.9 178.4)">BETA_5V/8.6E</text>
<text x="166.9" y="183.4" transform="rotate(-90 166.9 183.4)">ZED_IN</text>
<text x="143.5" y="187.6">ZED_SUP</text>
<text x="233.5" y="187.6">ZED_5V/6.2D</text>
<text x="297.7" y="190.2">BETA_SUP</text>
<text x="358" y="190.2">SCL4/10.3D</text>
<text x="147.7" y="195.3">ZED_SHDN/10.3C</text>
<text x="298.4" y="197.8">ZED_SUP</text>
<text x="299" y="192.7">BETA_IN</text>
<text x="358" y="195.3">SDA4/10.3D</text>
<text x="62.1" y="202.9">V33/6.2D</text>
<text x="86.2" y="202.9">VPC/10.3A</text>
<text x="299.7" y="200.3">ZED_IN</text>
<text x="358" y="205.4">ALERT/10.3D</text>
<text x="233.5" y="220.7">ZED_FAULT/10.3C</text>
</g>
</svg>
